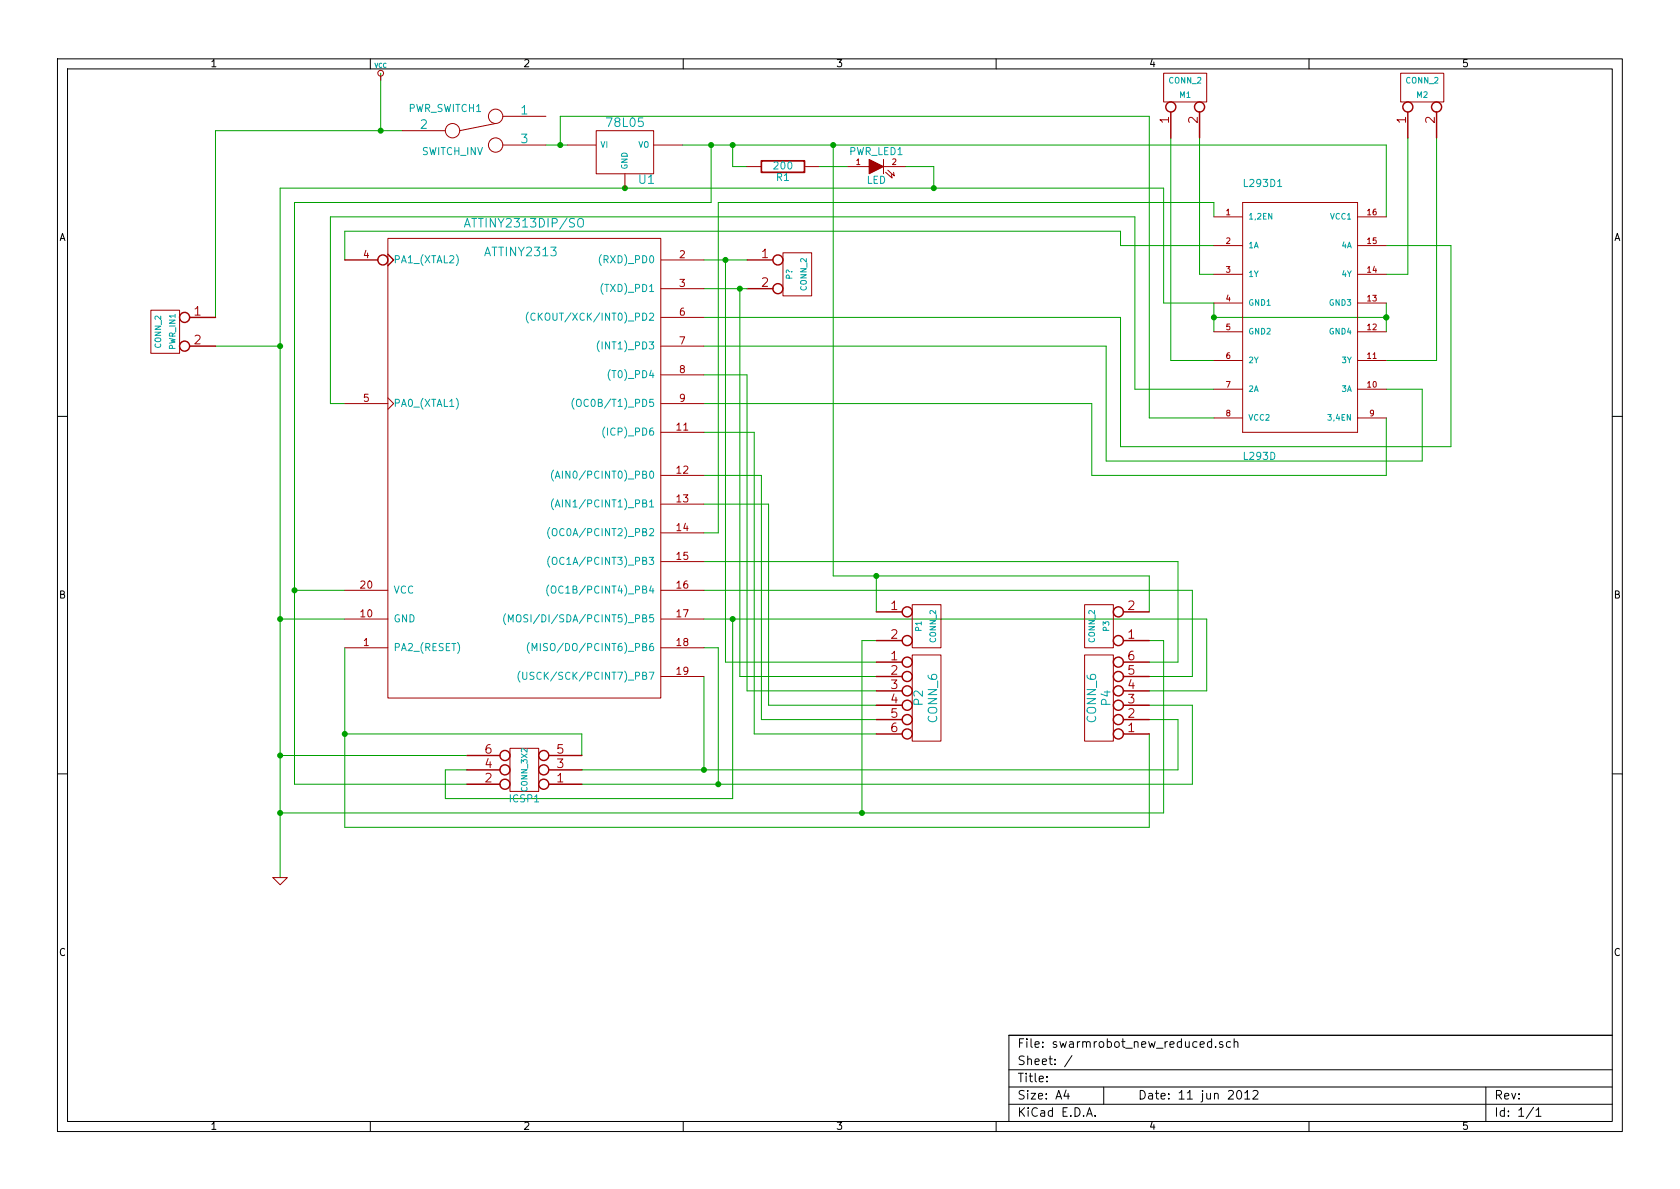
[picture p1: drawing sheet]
<svg xmlns="http://www.w3.org/2000/svg" width="297mm" height="210mm" viewBox="0 0 297 210" stroke-linecap="round" stroke-linejoin="round" font-family="sans-serif">
<g fill="none" stroke="#000" stroke-width=".18">
<path d="M10.2 10.4h276.6v189.7h-276.6zM11.9 12.2h273.2v186.1h-273.2zM65.5 10.4v1.8M120.8 10.4v1.8M176.1 10.4v1.8M231.4 10.4v1.8M10.2 73.6h1.7M285.1 73.6h1.7M10.2 136.8h1.7M285.1 136.8h1.7M65.5 198.3v1.8M120.8 198.3v1.8"/>
<path d="M176.1 198.3v1.8M178.4 189.2h106.7M178.4 195.3h106.7M178.4 192.2h106.7M188.5 192.8l-.4 1h1M188.8 193.3v1.1M189.5 186.7l-1.3 1.9M192.1 197.4l.5-1.5 .5 1.5M192.3 197h.7M193.6 197.3v.1M195.1 192.2v3.1M214.2 184.3a.48 .48 0 0 0-.6 0v.8l.2 .1 .4-.1"/>
<path d="M214.2 183.7v1.5M214.9 185.1v.1M216.2 184.3l-.4-.1-.2 .2 .1 .2 .5 .2v.3h-.6M217.6 184.3a.48 .48 0 0 0-.7 0v.8l.2 .1 .5-.1M218.2 184.3h.1a.36 .36 0 0 1 .6 .1v.8M218.2 183.7v1.5M218.9 192.9l.1-.1a.86 .86 0 0 1 .6 .8 .86 .86 0 0 1-.4 .8 .82 .82 0 0 1-.6-.7 .82 .82 0 0 1 .3-.8zM220.1 193.3l.4-.5v1.6M220.1 194.4h.9M221.5 193l.3-.2h.3l.3 .2v.3v.2l-.9 .9h.9M231.4 198.3v1.8M262.7 192.2v6.1"/>
<path d="M271.1 195.8l-1.3 2M271.6 196.3l.4-.4v1.5M271.6 197.4h.9M285.1 183.1h-106.7v15.2"/>
</g>
<g fill="none" stroke="#a00000" stroke-width=".18">
<path d="M67.3 13.5v.7M205.7 12.9h7.7v5.1h-7.7zM247.6 12.9h7.7v5.1h-7.7zM71.1 23.1h7.6M87.6 21.8l-6.3 1.3M88.9 20.6h7.6M88.9 25.6h7.6M100.3 25.6h5.1M105.4 23.1h10.2v7.6h-10.2zM110.5 30.7v2.6M115.6 25.6h5M132.1 29.5h2.5"/>
<path d="M142.2 29.5h2.6M149.9 29.5h3.8M156.2 28.2v2.5M156.2 29.5h3.8M156.6 30.5l1.1 1-.1-.6M157 30.1l1.1 1-.1-.6M214.6 38.3h5.1M219.7 35.8h20.3v40.6h-20.3zM240 38.3h5.1M26.7 54.9h5v7.6h-5zM68.6 42.2h48.2v81.2h-48.2zM116.8 46h7.7"/>
<path d="M116.8 51h7.7M116.8 56.1h7.7M138.4 44.7h5.1v7.6h-5.1zM214.6 43.4h5.1M214.6 48.5h5.1M214.6 53.6h5.1M214.6 58.7h5.1M240 43.4h5.1M240 48.5h5.1M240 53.6h5.1M240 58.7h5.1M61 71.4h7.6"/>
<path d="M68.6 70.4l1 1-1 1M116.8 71.4h7.7M116.8 61.2h7.7M116.8 66.3h7.7M116.8 76.4h7.7M214.6 63.7h5.1M214.6 68.8h5.1M214.6 73.9h5.1M240 63.7h5.1M240 68.8h5.1M240 73.9h5.1M116.8 84.1h7.7"/>
<path d="M116.8 89.1h7.7M116.8 94.2h7.7M116.8 99.3h7.7M61 114.5h7.6M61 109.5h7.6M61 104.4h7.6M116.8 114.5h7.7M116.8 109.5h7.7M116.8 104.4h7.7M116.8 119.6h7.7M161.3 115.8h5.1v15.3h-5.1zM161.3 106.9h5.1v7.6h-5.1z"/>
<path d="M191.8 115.8h5v15.3h-5zM191.8 106.9h5v7.6h-5zM90.2 132.3h5v7.6h-5zM48.3 155.2h2.5l-1.3 1.3z"/>
<circle cx="67.3" cy="12.9" r=".51"/>
<circle cx="80" cy="23.1" r="1.27"/>
<circle cx="87.6" cy="20.6" r="1.27"/>
<circle cx="87.6" cy="25.6" r="1.27"/>
</g>
<g fill="none" stroke="#a00000" stroke-width=".25">
<path d="M207 19.8v4.6M212.1 19.8v4.6M248.9 19.8v4.6M254 19.8v4.6M33.5 56.1h4.6M61 46h5.8M68.6 45l1 1-1 1M132.1 46h4.6M132.1 51h4.6M33.5 61.2h4.6M154.9 119.6h4.6M154.9 117.1h4.6"/>
<path d="M154.9 113.3h4.6M154.9 108.2h4.6M198.6 119.6h4.6M198.6 117.1h4.6M198.6 113.3h4.6M198.6 108.2h4.6M82.5 138.7h5.9M82.5 136.1h5.9M82.5 133.6h5.9M97 138.7h5.9M97 136.1h5.9M97 133.6h5.9"/>
<path d="M154.9 129.8h4.6M154.9 127.2h4.6M154.9 124.7h4.6M154.9 122.2h4.6M198.6 129.8h4.6M198.6 127.2h4.6M198.6 124.7h4.6M198.6 122.2h4.6"/>
<circle cx="207" cy="18.9" r=".89"/>
<circle cx="212.1" cy="18.9" r=".89"/>
<circle cx="248.9" cy="18.9" r=".89"/>
<circle cx="254" cy="18.9" r=".89"/>
<circle cx="32.6" cy="56.1" r=".89"/>
<circle cx="67.7" cy="46" r=".89"/>
<circle cx="137.5" cy="46" r=".89"/>
<circle cx="137.5" cy="51" r=".89"/>
<circle cx="32.6" cy="61.2" r=".89"/>
<circle cx="160.4" cy="113.3" r=".89"/>
<circle cx="160.4" cy="119.6" r=".89"/>
<circle cx="160.4" cy="108.2" r=".89"/>
<circle cx="160.4" cy="117.1" r=".89"/>
<circle cx="197.7" cy="119.6" r=".89"/>
<circle cx="197.7" cy="117.1" r=".89"/>
<circle cx="197.7" cy="108.2" r=".89"/>
<circle cx="197.7" cy="113.3" r=".89"/>
<circle cx="89.3" cy="138.7" r=".89"/>
<circle cx="89.3" cy="133.6" r=".89"/>
<circle cx="89.3" cy="136.1" r=".89"/>
<circle cx="96.1" cy="138.7" r=".89"/>
<circle cx="96.1" cy="133.6" r=".89"/>
<circle cx="96.1" cy="136.1" r=".89"/>
<circle cx="160.4" cy="129.8" r=".89"/>
<circle cx="160.4" cy="127.2" r=".89"/>
<circle cx="160.4" cy="124.7" r=".89"/>
<circle cx="160.4" cy="122.2" r=".89"/>
<circle cx="197.7" cy="129.8" r=".89"/>
<circle cx="197.7" cy="127.2" r=".89"/>
<circle cx="197.7" cy="122.2" r=".89"/>
<circle cx="197.7" cy="124.7" r=".89"/>
</g>
<g fill="none" stroke="#00a000" stroke-width=".18">
<path d="M67.3 12.9v10.2M71.1 23.1h-33v33M96.5 25.6h3.8M99.1 25.6v-5h104.1v53.3h11.4M120.6 25.6h124.5v12.7M125.7 25.6v10.2h-73.6v102.9h30.4M129.5 25.6v3.9h2.6M144.8 29.5h5.1M147.3 25.6v76.2h55.9v6.4M160 29.5h5.1v3.8M207 24.4v39.3h7.6M212.1 24.4v24.1h2.5"/>
<path d="M214.6 38.3v-2.5h-87.6v58.4h-2.5M248.9 24.4v24.1h-3.8M254 24.4v39.3h-8.9M124.5 51h7.6M124.5 46h7.6M128.3 46v71.1h26.6M130.8 51v68.6h24.1M214.6 43.4h-16.5v-2.5h-137.1v5.1M214.6 58.7v-5.1h-8.9v-20.3h-156.2v121.9M214.6 56.1h30.5M245.1 43.4h11.4v35.6h-58.4v-22.9h-73.6M245.1 53.6v5.1"/>
<path d="M38.1 61.2h11.4M124.5 61.2h71.1v20.3h55.9v-12.7h-6.4M124.5 76.4h8.8v53.4h21.6M124.5 71.4h68.5v12.7h52.1v-10.2M124.5 66.3h7.6v55.9h22.8M214.6 68.8h-13.9v-30.5h-142.3v33.1h2.6M124.5 89.1h11.4v35.6h19M124.5 84.1h10.1v43.1h20.3M124.5 99.3h83.8v17.8h-5.1M49.5 109.5h11.5M52.1 104.4h8.9M61 114.5v31.8h142.2v-16.5"/>
<path d="M124.5 104.4h86.3v15.2h-7.6M124.5 119.6v16.5M124.5 114.5h2.5v24.2M124.5 109.5h88.9v12.7h-10.2M129.5 109.5v31.7h-50.8v-5.1h3.8M154.9 101.8v6.4M154.9 113.3h-2.5v30.5M203.2 113.3h2.5v30.5h-156.2M49.5 133.6h33M61 129.8h41.9v3.8M203.2 124.7h7.6v14h-107.9M203.2 127.2h5.1v8.9h-105.4"/>
</g>
<g fill="#00a000" stroke="#00a000" stroke-width=".25">
<circle cx="67.3" cy="23.1" r=".41"/>
<circle cx="127" cy="138.7" r=".41"/>
<circle cx="61" cy="129.8" r=".41"/>
<circle cx="154.9" cy="101.8" r=".41"/>
<circle cx="130.8" cy="51" r=".41"/>
<circle cx="152.4" cy="143.8" r=".41"/>
<circle cx="147.3" cy="25.6" r=".41"/>
<circle cx="52.1" cy="104.4" r=".41"/>
<circle cx="245.1" cy="56.1" r=".41"/>
<circle cx="214.6" cy="56.1" r=".41"/>
<circle cx="99.1" cy="25.6" r=".41"/>
<circle cx="110.5" cy="33.3" r=".41"/>
<circle cx="125.7" cy="25.6" r=".41"/>
<circle cx="49.5" cy="109.5" r=".41"/>
<circle cx="49.5" cy="133.6" r=".41"/>
<circle cx="165.1" cy="33.3" r=".41"/>
<circle cx="129.5" cy="25.6" r=".41"/>
<circle cx="49.5" cy="143.8" r=".41"/>
<circle cx="128.3" cy="46" r=".41"/>
<circle cx="129.5" cy="109.5" r=".41"/>
<circle cx="124.5" cy="136.1" r=".41"/>
<circle cx="49.5" cy="61.2" r=".41"/>
</g>
<path d="M153.7 28.2l2.5 1.3-2.5 1.2z" fill="#a00000" stroke="#a00000" stroke-width=".18"/>
<path d="M134.6 28.4h7.6v2.1h-7.6z" fill="none" stroke="#a00000" stroke-width=".3"/>
<g fill="none" stroke="#00a0a0" stroke-width=".18">
<path d="M102.4 38.7a.5 .5 0 0 1 .5 0 .5 .5 0 0 1 .2 .4v.8a.53 .53 0 0 1-.6 .2 .53 .53 0 0 1-.4-.5v-.5zM225.9 33h.7M80.7 45a1.47 1.47 0 0 1 0 2M82.1 40.2l.5-1.6 .5 1.6M93.4 55.2a1.47 1.47 0 0 0 0 1.9M94.6 55.5a.5 .5 0 0 0-.6 0 .5 .5 0 0 0-.1 .6 .45 .45 0 0 0 .2 .5 .45 .45 0 0 0 .5-.1M106.3 45a1.47 1.47 0 0 0 0 2M80.7 70.4a1.47 1.47 0 0 1 0 2M101.5 70.4a1.47 1.47 0 0 0 0 2M102 70.8l.2-.2a.45 .45 0 0 1 .6 .4v.5l-.2 .3h-.5a1.02 1.02 0 0 1-.1-1zM106 60.3a1.47 1.47 0 0 0 0 1.9M106.9 75.5a1.47 1.47 0 0 0 0 1.9"/>
<path d="M107.9 65.3a1.47 1.47 0 0 0 0 2M97.2 93.3a1.47 1.47 0 0 0 0 1.9M97.2 98.4a1.47 1.47 0 0 0 0 1.9M97.7 93.6l.2-.1a.45 .45 0 0 1 .6 .4v.4l-.2 .4h-.5a1.02 1.02 0 0 1-.1-1.1zM97.7 98.7l.2-.2a.45 .45 0 0 1 .6 .5v.4l-.2 .4h-.5a1.02 1.02 0 0 1-.1-1.1zM97.9 83.1a1.47 1.47 0 0 0 0 2M97.9 88.2a1.47 1.47 0 0 0 0 1.9M98.2 84.6l.4-1.3 .4 1.3M98.2 89.7l.4-1.3 .4 1.3M98.3 84.2h.6M98.3 89.3h.6M89.4 108.5a1.47 1.47 0 0 0 0 2"/>
<path d="M89.9 110v-1.3l.4 .9 .4-.9v1.3M91.3 108.9l.3-.2a.45 .45 0 0 1 .5 .4v.5l-.2 .3h-.4a1.02 1.02 0 0 1-.2-1zM91.9 118.7a1.47 1.47 0 0 0 0 1.9M92.4 118.9v1l.3 .2h.3l.1-.2v-1M93.6 113.6a1.47 1.47 0 0 0 0 1.9M94.1 115.1v-1.3l.4 .9 .4-.9v1.3M94.4 118.9h-.5l-.1 .1v.4l.6 .3v.2l-.2 .2h-.5M97 103.4a1.47 1.47 0 0 0 0 2M97.5 103.8l.2-.2a.45 .45 0 0 1 .6 .5v.4l-.2 .3h-.5a1.02 1.02 0 0 1-.1-1z"/>
</g>
<g font-size="2.1" fill="#00a0a0">
<text x="74.3" y="22.9">2</text>
<text x="92.1" y="20.3">1</text>
<text x="107.5" y="22.5">78L05</text>
<text x="92.1" y="25.4">3</text>
<text x="113" y="32.6">U1</text>
<text x="82.9" y="40.3">ATTINY2313DIP/SO</text>
<text x="85.9" y="45.4">ATTINY2313</text>
<text x="163.2" y="124.7" transform="rotate(-90 163.2 124.7)">P2</text>
<text x="196.4" y="124.7" transform="rotate(-90 196.4 124.7)">P4</text>
<text x="165.8" y="127.7" transform="rotate(-90 165.8 127.7)">CONN_6</text>
<text x="193.9" y="127.7" transform="rotate(-90 193.9 127.7)">CONN_6</text>
</g>
<g font-size="2.1" fill="#a00000">
<text x="206.8" y="21.8" transform="rotate(-90 206.8 21.8)">1</text>
<text x="211.8" y="21.8" transform="rotate(-90 211.8 21.8)">2</text>
<text x="248.7" y="21.8" transform="rotate(-90 248.7 21.8)">1</text>
<text x="253.7" y="21.8" transform="rotate(-90 253.7 21.8)">2</text>
<text x="134.7" y="45.7">1</text>
<text x="134.7" y="50.8">2</text>
<text x="34.3" y="55.9">1</text>
<text x="34.3" y="61">2</text>
<text x="157.5" y="107.9">1</text>
<text x="199.4" y="107.9">2</text>
<text x="157.5" y="113">2</text>
<text x="199.4" y="113">1</text>
<text x="157.5" y="116.8">1</text>
<text x="157.5" y="119.4">2</text>
<text x="199.4" y="119.4">5</text>
<text x="199.4" y="116.8">6</text>
<text x="157.5" y="121.9">3</text>
<text x="157.5" y="124.5">4</text>
<text x="199.4" y="124.5">3</text>
<text x="199.4" y="121.9">4</text>
<text x="157.5" y="127">5</text>
<text x="157.5" y="129.5">6</text>
<text x="199.4" y="129.5">1</text>
<text x="199.4" y="127">2</text>
<text x="85.8" y="135.9">4</text>
<text x="85.8" y="133.3">6</text>
<text x="98.5" y="135.9">3</text>
<text x="98.5" y="133.3">5</text>
<text x="85.8" y="138.4">2</text>
<text x="98.5" y="138.4">1</text>
</g>
<g font-size="2.1">
<text x="179.9" y="185.4">File: swarmrobot_new_reduced.sch</text>
<text x="179.9" y="191.5">Title:</text>
<text x="179.9" y="188.4">Sheet: /</text>
<text x="179.9" y="197.6">KiCad E.D.A.</text>
<text x="179.9" y="194.5">Size: A4</text>
<text x="201.2" y="194.5">Date: 11 jun 2012</text>
<text x="264.2" y="194.5">Rev:</text>
<text x="264.2" y="197.6">Id: 1/1</text>
</g>
<g font-size="1.8">
<text x="37.3" y="11.9">1</text>
<text x="92.7" y="11.9">2</text>
<text x="148" y="11.9">3</text>
<text x="203.3" y="11.9">4</text>
<text x="258.6" y="11.9">5</text>
<text x="10.4" y="42.7">A</text>
<text x="285.3" y="42.7">A</text>
<text x="10.4" y="105.9">B</text>
<text x="285.3" y="105.9">B</text>
<text x="10.4" y="169.1">C</text>
<text x="285.3" y="169.1">C</text>
<text x="37.3" y="199.8">1</text>
<text x="92.7" y="199.8">2</text>
<text x="148" y="199.8">3</text>
<text x="203.3" y="199.8">4</text>
<text x="258.6" y="199.8">5</text>
</g>
<g font-size="1.8" fill="#00a0a0">
<text x="72.2" y="19.9">PWR_SWITCH1</text>
<text x="74.6" y="27.5">SWITCH_INV</text>
<text x="150.1" y="27.5">PWR_LED1</text>
<text x="137" y="30">200</text>
<text x="137.3" y="32">R1</text>
<text x="153.2" y="32.6">LED</text>
<text x="220.1" y="33.1">L293D1</text>
<text x="69.6" y="46.6">PA1_(XTAL2)</text>
<text x="106.5" y="46.6">(RXD)_PD0</text>
<text x="106.7" y="51.7">(TXD)_PD1</text>
<text x="95.4" y="56.8">(CKOUT/XCK/INT0)_PD2</text>
<text x="106.4" y="61.8">(INT1)_PD3</text>
<text x="108.2" y="66.9">(T0)_PD4</text>
<text x="69.6" y="72">PA0_(XTAL1)</text>
<text x="102.7" y="72">(OC0B/T1)_PD5</text>
<text x="107.3" y="77.1">(ICP)_PD6</text>
<text x="220" y="81.4">L293D</text>
<text x="99.4" y="84.7">(AIN0/PCINT0)_PB0</text>
<text x="99.4" y="89.8">(AIN1/PCINT1)_PB1</text>
<text x="98.5" y="94.9">(OC0A/PCINT2)_PB2</text>
<text x="98.5" y="99.9">(OC1A/PCINT3)_PB3</text>
<text x="69.6" y="105">VCC</text>
<text x="98.5" y="105">(OC1B/PCINT4)_PB4</text>
<text x="69.6" y="110.1">GND</text>
<text x="92.4" y="110.1">(MOSI/DI/SDA/PCINT5)_PB5</text>
<text x="69.6" y="115.2">PA2_(RESET)</text>
<text x="95.8" y="115.2">(MISO/DO/PCINT6)_PB6</text>
<text x="94.2" y="120.3">(USCK/SCK/PCINT7)_PB7</text>
<text x="90.2" y="141.9">ICSP1</text>
</g>
<g font-size="1.8" fill="#a00000">
<text x="64.3" y="45.7">4</text>
<text x="120.2" y="45.7">2</text>
<text x="120.2" y="50.8">3</text>
<text x="120.2" y="55.9">6</text>
<text x="120.2" y="61">7</text>
<text x="64.3" y="71.1">5</text>
<text x="120.2" y="66">8</text>
<text x="120.2" y="71.1">9</text>
<text x="119.7" y="76.2">11</text>
<text x="119.7" y="83.8">12</text>
<text x="119.7" y="88.9">13</text>
<text x="119.7" y="94">14</text>
<text x="119.7" y="99.1">15</text>
<text x="63.8" y="104.1">20</text>
<text x="119.7" y="104.1">16</text>
<text x="63.8" y="109.2">10</text>
<text x="119.7" y="109.2">17</text>
<text x="64.3" y="114.3">1</text>
<text x="119.7" y="114.3">18</text>
<text x="119.7" y="119.4">19</text>
</g>
<g font-size="1.4" fill="#00a0a0">
<text x="206.7" y="14.8">CONN_2</text>
<text x="208.6" y="17.3">M1</text>
<text x="248.6" y="14.8">CONN_2</text>
<text x="250.5" y="17.3">M2</text>
<text x="106.2" y="26.2">VI</text>
<text x="111" y="30" transform="rotate(-90 111 30)">GND</text>
<text x="112.8" y="26.2">VO</text>
<text x="220.7" y="38.9">1,2EN</text>
<text x="235.2" y="38.9">VCC1</text>
<text x="220.7" y="43.9">1A</text>
<text x="237.2" y="43.9">4A</text>
<text x="140.1" y="49.4" transform="rotate(-90 140.1 49.4)">P?</text>
<text x="142.7" y="51.4" transform="rotate(-90 142.7 51.4)">CONN_2</text>
<text x="220.7" y="49">1Y</text>
<text x="237.3" y="49">4Y</text>
<text x="220.7" y="54.1">GND1</text>
<text x="220.7" y="59.2">GND2</text>
<text x="235.1" y="59.2">GND4</text>
<text x="235.1" y="54.1">GND3</text>
<text x="28.5" y="61.5" transform="rotate(-90 28.5 61.5)">CONN_2</text>
<text x="31.1" y="61.8" transform="rotate(-90 31.1 61.8)">PWR_IN1</text>
<text x="220.7" y="64.3">2Y</text>
<text x="237.3" y="64.3">3Y</text>
<text x="220.7" y="69.3">2A</text>
<text x="237.2" y="69.3">3A</text>
<text x="220.7" y="74.4">VCC2</text>
<text x="235.1" y="74.4">3,4EN</text>
<text x="163" y="111.6" transform="rotate(-90 163 111.6)">P1</text>
<text x="165.5" y="113.6" transform="rotate(-90 165.5 113.6)">CONN_2</text>
<text x="193.6" y="113.6" transform="rotate(-90 193.6 113.6)">CONN_2</text>
<text x="196.2" y="111.6" transform="rotate(-90 196.2 111.6)">P3</text>
<text x="93.3" y="139.9" transform="rotate(-90 93.3 139.9)">CONN_3X2</text>
</g>
<g font-size="1.4" fill="#a00000">
<text x="151.4" y="29.2">1</text>
<text x="157.7" y="29.2">2</text>
<text x="216.8" y="38.1">1</text>
<text x="241.8" y="38.1">16</text>
<text x="216.8" y="43.2">2</text>
<text x="241.8" y="43.2">15</text>
<text x="216.8" y="48.3">3</text>
<text x="216.8" y="53.3">4</text>
<text x="241.8" y="53.3">13</text>
<text x="241.8" y="48.3">14</text>
<text x="216.8" y="58.4">5</text>
<text x="241.8" y="58.4">12</text>
<text x="216.8" y="63.5">6</text>
<text x="241.8" y="63.5">11</text>
<text x="216.8" y="68.6">7</text>
<text x="241.8" y="68.6">10</text>
<text x="216.8" y="73.7">8</text>
<text x="242.2" y="73.7">9</text>
</g>
<text font-size="1.1" fill="#00a0a0" x="66.2" y="12">VCC</text>
</svg>
